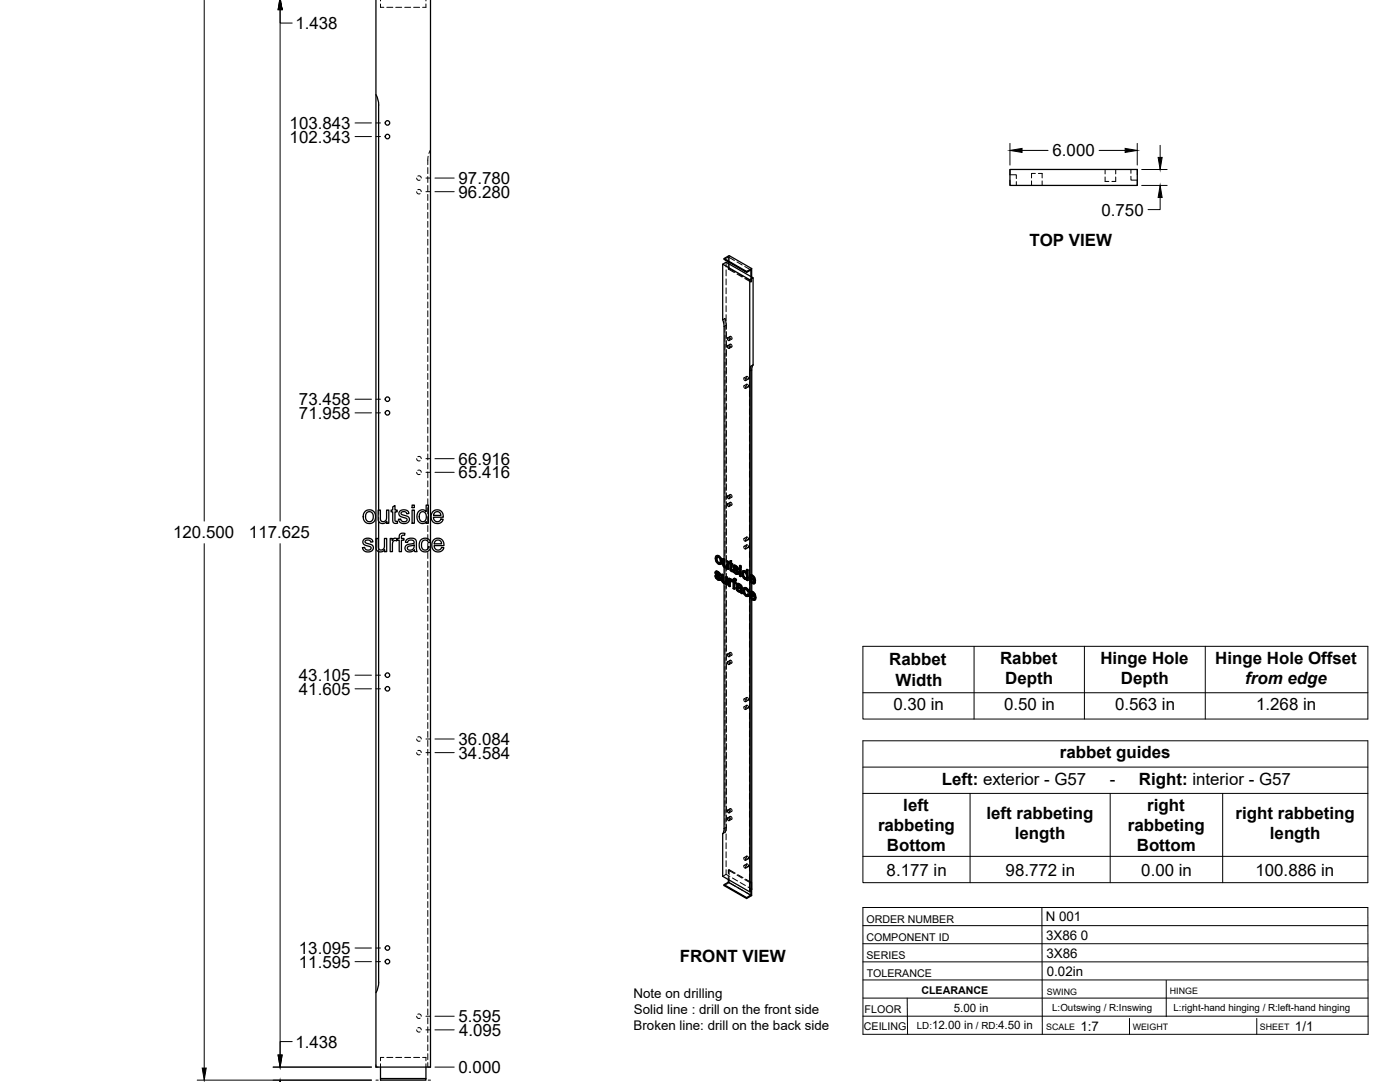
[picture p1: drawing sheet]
<svg xmlns="http://www.w3.org/2000/svg" width="559mm" height="432mm" viewBox="0 0 559 432" stroke-linecap="round" stroke-linejoin="round" font-family="sans-serif">
<!-- layer: Visible -->
<g fill="none" stroke="#000" stroke-width=".51">
<path d="M150.1 0v425.9h21.7v-207.3M171.8 0v218.3M150.1 37.8l.8 2.3 .3 1.8-.1 161.7M403.1 67.6h50.8v6.4h-50.8zM288.5 105.4l10.8 6.2v118l1.1-.1 .8 .9M289 103.2l2-1.2 9 5.2M290.7 104.5v.7M298 108.3l-9-5.1v.3l9 5.2M299.3 111.6l1.3-.7v34.7M300 107.2l-2 1.1v.4l1.7-1v2.6M300 107.2v3.3M300.6 110.9l-10.8-6.3-1.3 .8v22.2l.5 2.7"/>
<path d="M289 130.3v92.8M290.4 138l.6 .1 .1 .9-.6-.2zM290.4 134.9l.6 .1 .1 .8-.6-.1zM300.6 145.6l-.9 .5v83.3M300.6 145.6l-.5 2.1v81.7M290.4 198l.6 .1 .1 .8-.6-.1zM145.3 215.2l1.3-.4a1.8 1.8 0 0 1 2.2 1.5l-.8 .1a1.14 1.14 0 0 0-1.2-.9 1.14 1.14 0 0 0-1.1 .9l.8 .5a3 3 0 0 1 2.4 1.1 2.16 2.16 0 0 1-1.5 2.3 2.16 2.16 0 0 1-2.5-1l-.2-.7 .9-.2a1.21 1.21 0 0 0 1.2 1.3 1.21 1.21 0 0 0 1.2-1.4l-.8-.3a2.37 2.37 0 0 1-2.3-1.3v-.9zM145.8 204l1-.5a2.66 2.66 0 0 1 3.1 3.1 2.66 2.66 0 0 1-4 1.8 3.2 3.2 0 0 1-.1-4.4zM146.3 204.7l1.3-.5 1.1 .8 .2 1.8-.8 1.3h-1.2l-.7-.6-.3-1.5zM150.1 214.9h.9v2.9a1.31 1.31 0 0 0 1.3 1.7 1.31 1.31 0 0 0 1.2-1.8v-2.8h.8v5.3h-.8v-.8a1.86 1.86 0 0 1-2.2 .8 1.86 1.86 0 0 1-1.2-2.1zM150.9 203.6h.9v2.9a1.32 1.32 0 0 0 1.3 1.7 1.32 1.32 0 0 0 1.2-1.8v-2.8h.9v5.2h-.8v-.8a1.86 1.86 0 0 1-2.3 .9 1.86 1.86 0 0 1-1.2-2.1zM151.1 208.1v10.9"/>
<path d="M155.7 214.9h.8v.8a1.27 1.27 0 0 1 2-.7l.8-.1v-.6a1.51 1.51 0 0 1 .7-1.4 1.51 1.51 0 0 1 1.6 0l-.1 .7a.81 .81 0 0 0-.9 0 .81 .81 0 0 0-.4 .8v.5h1v.7h-1v4.6h-.9v-4.6h-.8v-.4l-.2 .7-.4-.2a1.21 1.21 0 0 0-1.3 1.7v2.8h-.9zM156.8 202.3l.8-.6v1.9h.9v.7h-.9l.1 3.5 .8 .2 .2 .8-.7 .1a1.16 1.16 0 0 1-1.2-1.6v-3h-.7v-.7h.7zM159.5 204.1l.7-.5 .9-.1a1.73 1.73 0 0 1 2.1 1.4l-.9 .1a1.14 1.14 0 0 0-1.1-.9 1.14 1.14 0 0 0-1.1 1l1.2 .5a2 2 0 0 1 2.1 1.4 2.21 2.21 0 0 1-1.9 1.9 2.21 2.21 0 0 1-2.3-1.3l-.2-.3 .9-.2a1.23 1.23 0 0 0 1.3 1.2 1.23 1.23 0 0 0 1.2-1.3l-.8-.3a2.63 2.63 0 0 1-2.3-1.3zM162.3 215.4l1.6-.6 1.2 .1 .8 .4 .6 4.9h-1l-.1-.7a2.02 2.02 0 0 1-2.2 .8 2.02 2.02 0 0 1-1.5-1.8l.8-1.1 1.8-.4a.78 .78 0 0 0 1-.7 .78 .78 0 0 0-1-.8 1.27 1.27 0 0 0-1.6 1l-.9-.1zM162.8 218.2l1.6-.4a.49 .49 0 0 1 .7-.3 .49 .49 0 0 1 .2 .7 1.37 1.37 0 0 1-1.2 1.3 1.37 1.37 0 0 1-1.5-.9zM164.5 203.6h.9v5.2h-.9zM164.5 201.6h.9v1h-.9zM167 204.2a2 2 0 0 1 3.1 0v-2.6h.9v7.2h-.9v-.6a2.16 2.16 0 0 1-2.6 .4 2.16 2.16 0 0 1-1.1-2.4zM167.7 204.7l.5-.4a2.02 2.02 0 0 1 2 1.2 2.02 2.02 0 0 1-.4 2.2 1.51 1.51 0 0 1-2 .2 1.51 1.51 0 0 1-.5-1.9zM168 215.4a2.22 2.22 0 0 1 3.8 1l-.9 .2a1.47 1.47 0 0 0-1.9-.9 1.47 1.47 0 0 0-.8 2l.2 1 .6 .7a1.33 1.33 0 0 0 2-1.2l.9 .1-.4 1.1a2.36 2.36 0 0 1-2.8 .7 2.36 2.36 0 0 1-1.4-2.5zM172.8 204.2a2.47 2.47 0 0 1 2.9-.5 2.47 2.47 0 0 1 1.2 2.7h-3.9l.2 .9a1.49 1.49 0 0 0 1.4 .9 1.49 1.49 0 0 0 1.4-1.1l.9 .1-.3 .7a2.64 2.64 0 0 1-3.7 .5 2.64 2.64 0 0 1-.5-3.7zM173 215.5a2.47 2.47 0 0 1 3-.4 2.47 2.47 0 0 1 1.2 2.6h-3.9l.2 .9a1.48 1.48 0 0 0 1.4 .9 1.48 1.48 0 0 0 1.4-1l.9 .1a2.56 2.56 0 0 1-3.5 1.4 2.56 2.56 0 0 1-1.2-3.5z"/>
<path d="M173.5 204.6l.8-.4a1.43 1.43 0 0 1 1.7 1.5h-2.9zM173.8 215.9l.7-.4a1.41 1.41 0 0 1 1.8 1.5h-3zM290.4 201.1l.6 .2 .1 .8-.6-.2zM151.1 220.1l.1 171.9-.3 1.9-.8 2.3M285.3 229.8l.5 .2M285.7 228l.9 .1M285.8 230l.2-.2 .2 .6-.2 .2zM285.9 228.7l.4 .3M285.9 228.9l1.4 1.1M285.9 221.8h1.1zM285.9 221.8l-.4 .5v1l.9 1.5a.95 .95 0 0 0 1.4 .2M285.9 227.9l-.3 .2"/>
<path d="M286 223.1l.2 .9M286 230.6l.5 .4h.5M286 228.1h.6l.5 .4M286 229.8h-.7l.6 1.1 .8 .6h.7M286.1 229.2l1.5 1.2M286.1 228.5v.1M286.1 228.8l-.2-.2 .6 .1 .5 .8 .4 .2M286.2 224l.2-.1 .6 .6-.3 .2zM286.2 230.4l.5 .5M286.2 227.9l-.7 .3v.6l1.4 1.7v.6M286.3 222.3l-.1 .6M286.4 228.2l1.1 .8"/>
<path d="M286.4 223.9l-.2-1-.2 .2 .4-.8 .7 .4 .4 1-.2 1h-.6M286.5 231l.4 .1M286.7 221.9l.9 .9 .2-.1 .4 1.3M286.9 228.6l.6 .4-.1 .7-.1-.6M287 224.5l.3 .1M287 221.8l.8 .9M287 231.1h-.1M287.1 230.1l.3 .5 .2-.2 .1 .5M287.4 230.6l.1 .5 .2-.2-.1 .5M287.5 231.1l-.1 .4 .2-.1-.3 .2M287.6 222.8l.4 1.4 .2-.2-.2 .9M287.8 225.1l-.2 .1"/>
<path d="M288 224.2l-.2 .9M288 229.2l.7 .2v2.2M288.5 223l.6 .1v2.2M288.5 229.5v2.1l.4 .4M288.5 231.7l.2 .4 .5 .2M288.7 232.1l.9 .3-.2 .1M288.7 229.4l-.7-.2 .1 2.6 .8 1h.9M288.9 223.2v2.2l.4 .4M288.9 225.5l.2 .4 .5 .2M289 232.4l.4 .1M289 232.9v97.8l-.5 2M289 226.3v5.8"/>
<path d="M289.1 225.9l.9 .3-.2 .1M289.1 223.1l-.6-.1 .1 2.7 .7 .9 .9-.1v.5l.4 .2M289.4 226.2l.4 .1M289.7 230.2l.7 .1v3l-.3 .2v-3M289.8 232.8v.4l.3 .3M289.8 232.8l-.2 .1M290.1 224l.7 .1v3l-.2 .1v-3M290.2 226.6l-.2 .1M290.4 230.3l-.7-.1v2l-.3 .3M290.8 224.1l-.7-.1v1.9l-.3 .4M290.8 230.8l1.6 .7M291.2 231.1v.4l.8-.3"/>
<path d="M291.3 232l.2 2-.2 .1v-1.6M291.3 224.4l-.3 .1v.4l.3 .1 .1 2.4 .4 .6 .7 .1-.1-.5h-.4M291.3 223.9l.7-.2v1.1M291.4 230.9l-.6-.1v3l.5 .3M291.6 231.8v.1M291.7 231.1l-.3 .2M291.8 231.3l.4 .4M291.8 223.9v1l.6 .1M291.8 224.9l.6 .1-.2 .6v-.4M291.8 227.4l.4 .1M291.9 227.5l.5 .1M292 223.7l-.7 .2v.8l-.3-.2"/>
<path d="M292 225.4v1.8M292.1 232.1l-.7-.3 .1 .6M292.2 225.6l-.4-.3v2l.3 .1M292.2 227.7l.1 .5M292.2 231.6h.4v.3zM292.2 232.1l.4 .2v2.6l.5 .2M292.2 231.6v.5M292.2 231.8l-.1 .3M292.2 232.1h-.1M292.5 227.4l.4 .2M292.8 225.7h.9M292.9 230.9l1.1 .3"/>
<path d="M292.9 227.6l.2-.1 .2 .5-.2 .2zM293 226.3l.4 .4M293 226.5l1.5 1.1M293.1 232.1l.7 .2-.2 .5v-.4M293.1 225.5l-.4 .2M293.1 230.8l-.3 .2M293.1 228.2l.5 .4h.6M293.1 225.7h.6l.6 .4M293.1 227.5l-.6-.1 .6 1.3 .8 .5 .6-.1M293.2 226.8l1.5 1.2M293.2 226.1v.1M293.2 226.4l-.1-.2 .5 .1 .9 1"/>
<path d="M293.3 231.5v.5M293.3 232.6v2.4l-.2 .1v-2.6l.5 .3M293.3 231.1l.7 .1-.3 .6 .1-.4M293.3 228l.5 .5M293.3 225.6l-.6 .2-.1 .6 1.5 1.8-.1 .5M293.5 225.8l1.1 .8M293.6 230.9l-.8 .1-.2 .6M293.6 228.6l.4 .1M293.7 231.8l-.6-.3v.6l.7 .2M294 233l-.2 .4 .5 .3M294 233l.6-.2 .6 .2M294 226.3l.4 .4 .2-.1 .2 .5-.3 .2-.1-.6"/>
<path d="M294.1 234.2l.6-.1 .9 .4M294.1 228.7h-.1M294.2 235l.2 .4 .6 .2M294.2 227.8l.3 .4 .2-.2 .2 .6M294.3 234.8l.3 .5M294.3 234.1l-.3 .2M294.4 235.4l.3 .4h.7h-.7M294.4 234.7l-.1 .1M294.4 232.9l1.4 .5M294.4 234.7h.1a.8 .8 0 0 1 1 .9l-.3 .3M294.5 234.7l-.1 .2M294.5 228.2l.1 .5 .3-.1-.2 .4"/>
<path d="M294.6 233.4l-.3 .3 .3-.3 .7 .5a.36 .36 0 0 1 .3 .4 .36 .36 0 0 1-.4 .3l-.8-.3M294.6 234.1l-.8 .4 .1 .9 .9 .8h.8l.5 .7M294.6 228.7l-.1 .4 .2-.1-.3 .2M294.6 232.8l-.5 .2M295 233.2l1.1 .6M295.2 226.9l.6 .1zM295.2 225.7l.6 .1zM295.2 226.9v3l.4 .2M295.2 225.7v.6l.4 .2M295.6 233.6l.2 .4 .3-.2 .1 .5M295.8 227v3l-.2 .1v-3M295.8 225.8l-.2 .7v-.5"/>
<path d="M295.8 234l.2 .4h.2l.1 2M296 234.4v2.1l.3-.1 .1 .4-.3 .1-.1-.4M296.6 229.2l.2 1M296.6 227.8h.8l.5 .4M296.7 227.8l-.2 .1M296.8 228.4l.6 .1 .5 1v1.1l-.6 .1M296.8 228.4l-.2 .8 .2-.2 .2 1M296.8 230.2l.2-.2 .5 .6-.2 .1zM296.8 228.4h.1M296.9 227.7l-.2 .1M297 228.3l-.2 .7M297 235.9l.2 .9 .8 .6"/>
<path d="M297.1 234.6h.9l.7 .7M297.2 236.9l.5 .6 .6-.1M297.2 228l.7 .3M297.3 234.5l-.4 .2M297.4 235.1l-.2 .7M297.4 227.8l-.4-.1a1.77 1.77 0 0 0-.2 3.1l.7 .4 .5-.1M297.5 230.6l.3 .1M297.8 234.8l.6 .6 .3-.1 .3 .9-.2 .1-.4-.9M297.9 227.3l.7 .1v4.2l-.2 .1v-4.1M298 234.6l-.5-.1a1.44 1.44 0 0 0-.7 2.2l.6 1 1.1 .3M298 231.1v.4l.4 .2M298 231.1l-.2 .1"/>
<path d="M298.4 237.1l.4 .3M298.6 227.4l-.7-.1v1.5l-.3-.5M298.8 236.3l-.4-.2-.4-.7a.52 .52 0 0 0-.8-.2 .52 .52 0 0 0 0 .8l.2 .8M298.8 237.4l.2-.1-.5 .7zM299 237.3l-.4-.3-.4 .6-.5-.1M299.3 231.9l.5 .7a.95 .95 0 0 0 1 .4 .95 .95 0 0 0 .7-.6M299.3 231.9v4.4M299.3 238.1v117.8M299.4 230.5l1.5 .9-.5-1.1a.52 .52 0 0 0-.6-.3 .52 .52 0 0 0-.4 .5l.2-.1 1.2 .7M299.4 236.1h1.1l.8 .9M299.5 237.1l1.5 .8-.5-1a.52 .52 0 0 0-.6-.4 .52 .52 0 0 0-.4 .6l.3-.2 1.1 .7M299.6 231.8l.6 .6h.6"/>
<path d="M299.7 231.3l-.1-.2 .2 .6M299.7 232.5v3.5M299.7 238.9v118.3M299.8 230l-.2 .4 .1-.3M299.8 237.6l.2 .7M299.8 238.4l.5 .6 .6-.1M299.9 236.5l-.1 .4M300.1 230v.6M300.1 231.3v.7M300.1 232.7v3.2M300.1 236.5v.6M300.1 237.8v.6"/>
<path d="M300.1 239.2l-.1 118.2-2 1.2M300.1 229.7l.9 .8 .2-.1 .3 1.4M300.2 232.4l.4 .1M300.3 236.2l.8 .9 .2-.1 .4 1.3M300.3 239l.4 .1M300.4 229.5l-.7-.1-.7 .4-.1 1.1 .4 1M300.5 236.1l-.7-.2-.7 .7 .1 1.3 .8 1.3a.94 .94 0 0 0 .9 .4 .94 .94 0 0 0 .8-.7M300.7 232.4l-.1 .1M300.8 239l-.1 .1M300.8 232.2l.5 .3M301 230.5l.3 1.4 .2-.1-.2 .1M301 238.7l.5 .4"/>
<path d="M301.1 237.1l.4 1.4 .2-.2-.2 .2M301.3 232l-1.9-1.1 .2 .9 .2-.1 .6 .6M301.5 238.6l-2-1.1 .3 .9 .2-.1 .5 .5M301.5 232.4l-.5 .5M301.5 232.4l-.4-.3-.5 .4M301.7 238.9l-.5 .6M301.7 238.9l-.5-.3-.5 .5M290.4 261l.6 .2 .1 .8-.6-.2zM290.4 264.1l.6 .2 .1 .8-.6-.2zM288.5 332.7v17l10.8 6.2 .4-.2M290.4 323.3l.6 .2 .1 .8-.6-.2zM290.4 326.4l.6 .2 .1 .8-.6-.1z"/>
<path d="M290.7 351v1.1l-1.7 .9v.4l9 5.2v-.4l-9-5.2M290.7 352.1l9 5.1-1.7 1M300.1 354.8l-.4 .2M151.9 425.9v5.2h18.1v-.7h-18.1M170 425.9v4.5"/>
<circle cx="154.7" cy="49.1" r=".9"/>
<circle cx="154.7" cy="54.5" r=".9"/>
<circle cx="154.7" cy="159.3" r=".9"/>
<circle cx="154.7" cy="164.8" r=".9"/>
<circle cx="154.7" cy="274.9" r=".9"/>
<circle cx="154.7" cy="269.4" r=".9"/>
<circle cx="154.7" cy="378.3" r=".9"/>
<circle cx="154.7" cy="383.8" r=".9"/>
</g>
<!-- layer: Hidden -->
<g fill="none" stroke="#000" stroke-width=".4">
<path d="M151.9 0v.4M151.9 1.6v1.3h1.3M154.4 2.9h2.4M158 2.9h2.3M161.5 2.9h2.4M165.1 2.9h2.4M170 0v.4M170 1.6v1.3h-1.3M171.8 59.8l-.6 1.4M166.3 76.5l.5 .8h.9M166.3 71.1l.5 .7h.9M166.8 75.7h.8l.5 .8"/>
<path d="M166.8 70.3h.9l.4 .8M170.8 66.9v2.4M170.8 70.5v2.3M170.8 74v2.4M170.8 77.6v2.4M170.9 62.4l-.1 3.3M403.1 69.7h2.6v1.6M405.7 72.5v1.5M411.7 72.2v1.8M413.3 69.2h-1.6v1.8M414.5 69.2h1.5v1.8M416 72.2v1.8"/>
<path d="M441.1 70.6v1.8h1.5M441.1 67.6v1.8M445.3 70.6v1.8h-1.5M445.3 67.6v1.8M451.4 70.4v1.5h2.5M451.4 67.6v1.6M170.8 81.2v2.4M170.8 84.8v2.3M170.8 88.3v2.4M170.8 91.9v2.4M170.8 95.5v2.4M170.8 99v2.4"/>
<path d="M170.8 102.6v2.4M170.8 106.2v2.4M170.8 109.7v2.4M170.8 113.3v2.4M170.8 116.9v2.4M289.8 104.6v1.9M289.8 107.7v2.4M289.8 111.3v2.4M289.8 114.9v2.3M289.8 118.4v2.4M290.7 102.6v1.9M290.7 105.2v2.2"/>
<path d="M290.7 102.6l-1.7 .9M290.7 102.6l2.4 1.3M291 107.2l-.3 .2 2.4 1.4M291 102v2M291 105.2v2M291 107.2l2.5 1.4M294.2 104.5l2 1.2M294.2 109.4l2 1.2M294.5 109.2l2.1 1.2M297.3 106.3l2.4 1.4M297.3 111.1l2.4 1.4M297.6 111l2.4 1.4"/>
<path d="M299.7 110.3v2.2l.3-.1v-1.9M170.8 120.5v2.4M170.8 124v2.4M170.8 127.6v2.4M170.8 131.2v2.4M170.8 134.7v2.4M170.8 138.3v2.4M288.5 127.6l.9-.5 .4 1.6 .1 2.4M289.4 127.1v1.9M289.4 130.2v2.4M289.4 133.8v2.4M289.4 137.4v2.3"/>
<path d="M289.8 122v2.4M289.8 125.6v2.4M289.8 129.2v2.3M289.8 132.7v2.4M289.8 136.3v2.4M289.8 139.9v2.4M289.9 132.3v2.4M289.9 135.9v2.4M289.9 139.5v2.3M291.4 137.4a.58 .58 0 0 1 .7 .3 .58 .58 0 0 1-.3 .8l-.4-.4zM291.4 134.3a.54 .54 0 0 1 .7 .3 .54 .54 0 0 1-.4 .7zM291.4 137.4l-1 .5"/>
<path d="M291.4 134.2l-1 .6M292.1 138.5l-1 .5M292.1 135.3l-1 .6M170.8 141.9v2.4M170.8 145.5v2.3M170.8 149v2.4M170.8 152.6v2.4M170.8 156.2v2.4M170.8 159.8v2.3M289.4 140.9v2.4M289.4 144.5v2.4M289.4 148.1v2.4"/>
<path d="M289.4 151.7v2.3M289.4 155.2v2.4M289.4 158.8v2.4M289.8 143.4v2.4M289.8 147v2.4M289.8 150.6v2.4M289.8 154.2v2.3M289.8 157.7v2.4M289.9 143v2.4M289.9 146.6v2.4M289.9 150.2v2.4M289.9 153.8v2.3"/>
<path d="M289.9 157.3v2.4M296.9 154a.54 .54 0 0 1 .8 .3 .54 .54 0 0 1-.4 .7zM296.9 150.8a.56 .56 0 0 1 .8 .4 .56 .56 0 0 1-.4 .7l-.4-.5zM298 153.4a.56 .56 0 0 1 .7 .3 .56 .56 0 0 1-.4 .7l-.4-.6zM298 150.2a.56 .56 0 0 1 .7 .4 .56 .56 0 0 1-.4 .7l-.4-.6zM298 153.3l-1 .6M298 150.2l-1 .6M298.6 154.4l-1 .6M298.6 151.3l-1 .6M299.1 152.3v2.4M299.1 155.9v2.4M299.1 159.5v2.4"/>
<path d="M299.7 146.1l-.5 1.6-.1 3.5M170.8 163.3v2.4M170.8 166.9v2.4M170.8 170.5v2.3M170.8 174v2.4M170.8 177.6v2.4M289.4 162.4v2.4M289.4 165.9v2.4M289.4 169.5v2.4M289.4 173.1v2.4M289.4 176.7v2.3M289.8 161.3v2.4"/>
<path d="M289.8 164.9v2.4M289.8 168.4v2.4M289.8 172v2.4M289.8 175.6v2.4M289.8 179.2v2.3M289.9 160.9v2.4M289.9 164.5v2.4M289.9 168v2.4M289.9 171.6v2.4M289.9 175.2v2.4M289.9 178.8v2.3M299.1 163.1v2.3"/>
<path d="M299.1 166.6v2.4M299.1 170.2v2.4M299.1 173.8v2.3M299.1 177.4v2.3M166.3 183l.5 .8h.9M166.3 188.5l.3 .7 1.1 .1M166.8 182.3h.9l.4 .7M166.8 187.7h.9l.4 .8M170.8 181.2v2.4M170.8 184.8v2.3M170.8 188.3v2.4M170.8 191.9v2.4"/>
<path d="M170.8 195.5v2.3M170.8 199.1v2.3M289.4 180.2v2.4M289.4 183.8v2.4M289.4 187.4v2.4M289.4 190.9v2.4M289.4 194.5v2.4M289.4 198.1v2.4M289.8 182.7v2.4M289.8 186.3v2.4M289.8 189.9v2.4M289.8 193.5v2.3"/>
<path d="M289.8 197v2.4M289.9 182.3v2.4M289.9 185.9v2.4M289.9 189.5v2.4M289.9 193v2.4M289.9 196.6v2.4M291.4 197.3a.59 .59 0 0 1 .7 .4 .59 .59 0 0 1-.3 .7l-.5-.6zM291.4 197.3l-1 .6M292.1 198.4l-1 .6M299.1 180.9v2.4M299.1 184.5v2.4M299.1 188.1v2.4"/>
<path d="M299.1 191.6v2.4M299.1 195.2v2.4M299.1 198.8v2.4M151.1 203.6v1.7M151.1 206.4v1.7M151.1 219v1.1M170.8 202.6v2.4M170.8 206.2v2.4M170.8 209.8v2.3M170.8 213.3v2.4M170.8 216.9v2.4M171.8 218.3v.3"/>
<path d="M289.4 201.7v2.3M289.4 205.2v2.4M289.4 208.8v2.4M289.4 212.4v2.4M289.4 216v2.3M289.4 219.5v2.4M289.8 200.6v2.4M289.8 204.2v2.3M289.8 207.8v2.3M289.8 211.3v2.4M289.8 214.9v2.4M289.8 218.5v2.4"/>
<path d="M289.9 200.2v2.4M289.9 203.8v2.3M289.9 207.3v2.4M289.9 210.9v2.4M289.9 214.5v2.4M289.9 218.1v2.3M291.4 200.4a.59 .59 0 0 1 .7 .4 .59 .59 0 0 1-.3 .7l-.5-.5zM291.4 200.4l-1 .6M292.1 201.5l-1 .6M296.9 215a.55 .55 0 0 1 .8 .3 .55 .55 0 0 1-.4 .7zM296.9 218a.53 .53 0 0 1 .8 .3 .53 .53 0 0 1-.5 .7zM298 214.3a.56 .56 0 0 1 .7 .4 .56 .56 0 0 1-.4 .7l-.4-.6z"/>
<path d="M298 217.4a.56 .56 0 0 1 .7 .4 .56 .56 0 0 1-.4 .7l-.4-.6zM298 214.3l-1 .6M298 217.4l-1 .6M298.6 215.4l-1 .6M298.6 218.5l-1 .6M299.1 202.4v2.3M299.1 205.9v2.4M299.1 209.5v2.4M299.1 213.1v2.4M299.1 216.6v2.4M170.8 220.5v2.4M170.8 224v2.4"/>
<path d="M170.8 227.6v2.4M170.8 231.2v2.4M170.8 234.8v2.4M170.8 238.3v2.4M285.6 229.7l.3 .9-.2 .1M285.6 228.4l.1 .5-.2 .1M285.7 228.1l-.3 .4M285.7 222.7l.4 1.3-.3 .2M285.7 228.9l.3 .4-.2 .1M285.9 228l-.4 .2M285.9 230.6l.8 .7-.2 .1M286 229.3l1.1 1-.2 .2"/>
<path d="M286.1 224l.9 1-.3 .1M286.1 228.5h.5l-.2 .2M286.1 221.7l-.6 1.1M286.2 222.3l.8-.1-.3 .2M286.6 228.5l.4 .4-.2 .1M286.7 231.3l.5 .2-.2 .1M287 222.2l.5 .6-.2 .1M287 225l.6 .1-.2 .2M287 228.9l.2 .5-.2 .1M287.1 231h-.1M287.1 230.4l.2 .3-.2 .2M287.1 231l-.1 .1"/>
<path d="M287.2 229.4l.4 .1M287.3 230.7l-.2 .3M287.5 231.4l-.3 .1M287.5 224.6h-.2M287.5 222.8l.2 .9-.2 .2M287.7 223.8l-.4 .9M287.8 225.1h-.2M288.2 229.1l.1 2.4-.2 .1M288.3 231.5l.1 .4-.2 .2M288.4 231.9l.3 .4-.2 .2M288.7 222.9v2.3l-.2 .2M288.7 225.2l.1 .5-.2 .1"/>
<path d="M288.7 232.3l.4 .4-.2 .1M288.8 225.7l.3 .4-.2 .1M289 223.1v3.2M289 232.1v.8M289.1 226.1l.5 .4-.3 .1M289.1 232.7h.9l-.2 .1M289.4 223.1v2.4M289.4 226.7v2.4M289.4 230.3v2.3M289.4 233.8v2.4M289.4 237.4v2.4M289.6 226.5l.8-.1-.2 .1"/>
<path d="M289.6 232.4h.1M289.7 232.4l-.2 .1M289.8 232.8h.1M289.8 222v2.4M289.8 225.6v2.4M289.8 229.2v2.4M289.8 232.7v2.4M289.8 236.3v2.4M289.8 239.9v2.4M289.9 232.2l-.3 .2M289.9 228.8v3.2l-.3 .3M289.9 221.6v2.4"/>
<path d="M289.9 225.2v2.4M289.9 232.3v2.4M289.9 235.9v2.4M289.9 239.5v2.4M290 232.7l-.2 .5M290 233.1l.4 .2M290 226.2h.1M290.2 226.1l-.3 .2M290.2 226.5v.1M290.3 226l-.3 .2M290.3 223.8v1.9l-.3 .4M290.4 226.4l-.2 .6"/>
<path d="M290.4 226.9l.4 .2M291.1 230.7v3l-.3 .1M291.1 233.7l.4 .3M291.2 224.7l.3 .2-.2 .1M291.2 224.3l-.2 .6M291.3 224.4l.2 .1M291.4 231.3v.1M291.5 224.9l.1 2.4-.2 .1M291.5 223.8l-.2 .9M291.6 227.3l.2 .3-.2 .2M291.7 231.2l-.5 .3M291.7 231.7l-.1 .1"/>
<path d="M291.7 231.7h.3l-.2 .1M291.8 225.3l.2-.1v.2M291.8 227.6l.4 .3-.2 .1M292 231.7l.3 .3M292 225.2l.4 .2M292.2 227.9l.3 .2M292.2 231.8l.2-.1-.1 .3M292.3 232l-.1 .1M292.4 231.5v.1M292.4 231.9l.4 .2-.2 .2M292.4 231.7l-.2 .4M292.4 231.5l-.2 .2"/>
<path d="M292.6 231.6l.2 .2M292.7 227.3l.3 .9-.2 .1M292.8 226l-.1 .6M292.8 232.1v2.7l-.2 .1M292.8 225.7l-.3 .4M292.8 234.8l.5 .2M292.9 226.5l.3 .4-.3 .2M292.9 231l-.3 .9M293 225.6l-.4 .2M293 230.8l-.3 .3M293 228.2l.8 .7-.2 .1M293.1 232.5l.2-.1v.2"/>
<path d="M293.1 226.1h.1M293.1 231.5h.2M293.2 226.9l1.1 1.1-.3 .1M293.3 232.4l.5 .3M293.3 226l-.2 .2M293.3 226l.5 .1-.3 .2M293.3 231.4l.3 .1-.2 .1M293.6 231.5l.3 .1M293.8 226.1l.4 .4-.3 .1M293.8 228.9l.6 .2-.3 .1M294 234.6l.2 .8-.2 .1M294 233l.2-.1-.4 .5"/>
<path d="M294 233.3l.5 .3M294.1 234.3l-.3 .4M294.2 228.6h.1M294.2 226.5l.1 .5-.2 .1M294.2 234.1l-.4 .3M294.2 235.4l.7 .6-.3 .1M294.3 228.6l-.2 .1M294.3 228l-.1 .5M294.3 227l.5 .1M294.4 228.3l-.1 .3M294.5 233.4h.1M294.5 234.7h.1"/>
<path d="M294.5 234.7h-.1M294.6 234.6l-.3 .2M294.6 229l-.2 .1M294.7 234.6l1.1 .4-.2 .1M294.7 233.3l.5 .1-.3 .2M294.9 236l.5 .2-.3 .1M295.2 233.4l.5 .5-.3 .1M295.4 236.2l.4-.1-.2 .1M295.4 226.7v3l-.2 .2M295.4 225.6l-.2 .7M295.4 229.7l.4 .3M295.4 226.2l.4 .2"/>
<path d="M295.6 234.5h.2M295.6 235.7l-.2 .2M295.7 233.9l-.1 .6M295.7 235.6l-.2 .2M295.8 235l-.3 .7M295.8 234.4l-.2 .3M295.8 236.1l-.1 .5M295.9 236.5l.5 .3M296.3 228.8l.2 .9-.2 .1M296.5 228l-.4 .9M296.5 229.7l.4 .8-.2 .1M296.7 227.8l-.5 .4"/>
<path d="M296.8 235.5l.3 1.4-.2 .1M296.9 230.5l.6 .5-.3 .1M296.9 234.8l-.3 .9M297 228.3h.5l-.2 .1M297 228.3l-.2 .1M297 228.3h.1M297.1 236.9l.9 .9-.2 .1M297.1 234.5l-.4 .4M297.4 235.1l-.2 .1M297.5 235l.5 .1-.2 .1M297.5 231l.5 .1M297.5 228.3l.4 .5-.1 .2"/>
<path d="M297.9 228.3l.3 .4M298 237.8l.7 .1M298 235.1l.4 .3-.3 .2M298 230.6l-.2 .1M298 228.9l.2 1-.2 .1M298.2 227.2l-.3 1.6M298.2 229.9l-.4 .8M298.2 231l-.2 .5M298.2 231.4l.4 .2M298.4 235.4l.2 .6-.2 .1M298.4 237.4h-.1M298.6 236l.4 .2"/>
<path d="M298.6 237l-.4 .6M299.1 237.1l.5-1.1 .1 2.9M299.1 220.2v2.4M299.1 223.8v2.4M299.1 227.4v2.3M299.1 230.9v2.4M299.1 234.5v2.4M299.1 238.1v2.4M299.3 229.6v2.3l.2-.1-.4-1.4M299.3 236.3v1.8M299.3 237l.3 1.3-.2 .1M299.5 231.8l.9 .9-.2 .1"/>
<path d="M299.5 229.4l-.6 1.1M299.5 237.5l.2-.2 .1 .3M299.6 230.8l1.9 1.1M299.6 238.3l.9 .9-.2 .2M299.7 230.4l-.1 .7v-.3l-.2 .1M299.7 229.4v.7M299.7 231.3v1.2M299.7 237.3l2 1.2M299.8 230h-.2M299.8 229.9l.6 .1-.3 .1M299.9 236.5l-.1 .1M300 236.5h.5l-.2 .1"/>
<path d="M300.1 229.4v.6M300.1 230.6v.7M300.1 232v.7M300.1 235.9v.6M300.1 237.1v.7M300.1 238.4v.8M300.4 230l.5 .5-.2 .2M300.4 232.7l.7 .2-.2 .1M300.5 236.5l.6 .6-.3 .2M300.5 239.2l.8 .2-.2 .1M300.8 232.3v.1M300.8 232.3l-.1 .1"/>
<path d="M300.8 231.1l.3 .1M300.9 232.3l-.3 .2M300.9 230.5l.2 .7-.2 .2M300.9 237.6l.3 .2M300.9 238.9h.1M300.9 238.9l-.1 .1M301 238.9l-.2 .1M301.1 237.1l.1 .7-.2 .1M301.1 232.1l-.3 .2M301.2 238.6l-.3 .3M301.2 232.8l-.1 .1M301.4 239.4h-.1"/>
<path d="M170.8 241.9v2.4M170.8 245.5v2.4M170.8 249v2.4M170.8 252.6v2.4M170.8 256.2v2.4M170.8 259.8v2.3M289.4 241v2.4M289.4 244.5v2.4M289.4 248.1v2.4M289.4 251.7v2.4M289.4 255.2v2.4M289.4 258.8v2.4"/>
<path d="M289.8 243.5v2.4M289.8 247v2.4M289.8 250.6v2.4M289.8 254.2v2.4M289.8 257.7v2.4M289.9 243.1v2.3M289.9 246.6v2.4M289.9 250.2v2.4M289.9 253.8v2.4M289.9 257.3v2.4M299.1 241.7v2.3M299.1 245.2v2.4"/>
<path d="M299.1 248.8v2.4M299.1 252.4v2.3M299.1 255.9v2.4M299.1 259.5v2.4M170.8 263.3v2.4M170.8 266.9v2.4M170.8 270.5v2.4M170.8 274v2.4M170.8 277.6v2.4M289.4 262.4v2.4M289.4 266v2.4M289.4 269.5v2.4"/>
<path d="M289.4 273.1v2.4M289.4 276.7v2.4M289.8 261.3v2.4M289.8 264.9v2.4M289.8 268.5v2.3M289.8 272.1v2.3M289.8 275.6v2.4M289.8 279.2v2.4M289.9 260.9v2.4M289.9 264.5v2.4M289.9 268.1v2.3M289.9 271.6v2.4"/>
<path d="M289.9 275.2v2.4M289.9 278.8v2.4M291.4 263.5a.57 .57 0 0 1 .7 .4 .57 .57 0 0 1-.3 .7l-.4-.4zM291.4 260.4a.59 .59 0 0 1 .7 .3 .59 .59 0 0 1-.3 .8l-.5-.6zM291.4 260.4l-1 .6M291.4 263.5l-1 .6M292.1 261.5l-1 .6M292.1 264.6l-1 .6M296.9 279a.55 .55 0 0 1 .8 .3 .55 .55 0 0 1-.4 .7zM298 278.4a.56 .56 0 0 1 .7 .3 .56 .56 0 0 1-.4 .7l-.4-.6zM298 278.3l-1 .6M298.6 279.4l-1 .6"/>
<path d="M299.1 263.1v2.4M299.1 266.7v2.3M299.1 270.2v2.4M299.1 273.8v2.4M299.1 277.4v2.4M166.3 294.9l.5 .8h.9M166.8 299.6l.8-.1 .5 .9M166.8 294.1l.9 .1 .4 .7M170.8 281.2v2.4M170.8 284.8v2.3M170.8 288.3v2.4M170.8 291.9v2.4"/>
<path d="M170.8 295.5v2.4M170.8 299v2.4M289.4 280.3v2.3M289.4 283.8v2.4M289.4 287.4v2.4M289.4 291v2.3M289.4 294.6v2.3M289.4 298.1v2.4M289.8 282.8v2.3M289.8 286.3v2.4M289.8 289.9v2.4M289.8 293.5v2.4"/>
<path d="M289.8 297.1v2.3M289.9 282.4v2.3M289.9 285.9v2.4M289.9 289.5v2.4M289.9 293.1v2.3M289.9 296.7v2.3M296.9 282.1a.56 .56 0 0 1 .8 .3 .56 .56 0 0 1-.4 .7l-.4-.5zM298 281.5a.56 .56 0 0 1 .7 .3 .56 .56 0 0 1-.4 .7l-.4-.5zM298 281.5l-1 .5M298.6 282.6l-1 .5M299.1 280.9v2.4M299.1 284.5v2.4"/>
<path d="M299.1 288.1v2.4M299.1 291.7v2.3M299.1 295.2v2.4M299.1 298.8v2.4M166.3 300.4l.5 .8 .9-.1M170.8 302.6v2.4M170.8 306.2v2.4M170.8 309.8v2.3M170.8 313.3v2.4M170.8 316.9v2.4M289.4 301.7v2.4M289.4 305.3v2.3"/>
<path d="M289.4 308.8v2.4M289.4 312.4v2.4M289.4 316v2.4M289.4 319.6v2.3M289.8 300.6v2.4M289.8 304.2v2.4M289.8 307.8v2.4M289.8 311.3v2.4M289.8 314.9v2.4M289.8 318.5v2.4M289.9 300.2v2.4M289.9 303.8v2.4"/>
<path d="M289.9 307.4v2.3M289.9 310.9v2.4M289.9 314.5v2.4M289.9 318.1v2.4M299.1 302.4v2.4M299.1 305.9v2.4M299.1 309.5v2.4M299.1 313.1v2.4M299.1 316.7v2.3M170.8 320.5v2.4M170.8 324.1v2.3M170.8 327.6v2.4"/>
<path d="M170.8 331.2v2.4M170.8 334.8v2.3M170.8 338.3v2.4M289.4 332.2l-.9 .5M289.4 323.1v2.4M289.4 326.7v2.4M289.4 330.3v1.9M289.8 322.1v2.3M289.8 325.6v2.4M289.8 329.2v2.4M289.8 332.8v2.4M289.8 336.3v2.4"/>
<path d="M289.8 339.9v2.4M289.9 328.8l-.1 2.3-.4 1.1M289.9 321.6v2.4M289.9 325.2v2.4M291.4 322.7a.58 .58 0 0 1 .7 .4 .58 .58 0 0 1-.3 .7l-.4-.4zM291.4 325.8a.55 .55 0 0 1 .7 .4 .55 .55 0 0 1-.4 .7l-.4-.6zM291.4 322.7l-1 .6M291.4 325.8l-1 .6M292.1 323.8l-1 .6M292.1 326.9l-1 .6M299.1 320.2v2.4M299.1 323.8v2.4"/>
<path d="M299.1 327.4v2.4M299.1 331v2.3M299.1 334.5v2.4M299.1 338.1v2.4M170.8 341.9v2.4M170.8 345.5v2.4M170.8 349.1v2.3M170.8 352.6v2.4M170.8 356.2v2.4M170.8 359.8v2.4M289.8 348.9l-1.3 .8M289.8 348.9l1.5 .9"/>
<path d="M289.8 343.5v2.4M289.8 347.1v1.8M290.7 348.5v-1.3l.3-.1v2M290.7 349.7v1.3M290.7 347.2l2.4 1.4M291 352.3l-2 1.1M291 350.2v2.1M291 347.1l2.5 1.4M291 352.3l2.5 1.4M292.4 350.4l2 1.2M294.2 349.2l2 1.2M294.5 349.1l2.1 1.1"/>
<path d="M294.5 354.2l2.1 1.2M295.4 352.2l2.1 1.2M296.9 342.3a.56 .56 0 0 1 .8 .3 .56 .56 0 0 1-.4 .7l-.4-.4zM296.9 345.4a.56 .56 0 0 1 .8 .3 .56 .56 0 0 1-.4 .7l-.4-.5zM297.3 351l2.4 1.4 .3-.2M297.6 350.8l2.4 1.4M297.6 356l2.4 1.4M298 341.7a.56 .56 0 0 1 .7 .3 .56 .56 0 0 1-.4 .8l-.4-.7zM298 344.8a.56 .56 0 0 1 .7 .3 .56 .56 0 0 1-.4 .8l-.4-.7zM298 341.7l-1 .5M298 344.8l-1 .6M298.6 342.8l-1 .5"/>
<path d="M298.6 345.9l-1 .6M299.1 352.4v2.9l.6 .4M299.1 341.7v2.3M299.1 345.2v2.4M299.1 348.8v2.4M299.7 355l-.6 .3M300 352.2v2.7l-1.4-.9M170.8 363.3v2.4M170.8 366.9v2.4M170.8 370.5v2.4M170.8 374.1v2.3M170.8 377.6v2.4"/>
<path d="M170.8 381.2v2.4M170.8 384.8v2.4M170.8 388.3v2.4M170.8 391.9v2.4M170.8 395.5v2.4M170.8 399.1v2.3M166.3 405.6l.5 .7h.9M166.3 411l.5 .8h.9M166.8 404.8h.9l.4 .8M166.8 410.2l.9 .1 .4 .7M170.8 402.6v2.4M170.8 406.2v2.4"/>
<path d="M170.8 409.8v2.4M170.8 413.3v2.4M170.8 416.9v2.4M151.9 424.5v1.4M153.2 422h-1.3v1.3M154.4 422h2.4M158 422h2.3M161.5 422h2.4M165.1 422h2.4M168.7 422h1.3v1.3M170 424.5v1.4M170.8 420.5v2.4"/>
<path d="M170.8 424.1v1.8"/>
</g>
<!-- layer: Reference -->
<g fill="none" stroke="#000" stroke-width=".4">
<path d="M150.1 49.1h1.8M150.1 54.5h1.8M170 71.1h1.8M170 76.5h1.8M403.1 67.6v2.1M403.1 71.9v2.1M453.9 67.6v2.1M453.9 71.9v2.1M150.1 159.3h1.8M150.1 164.8h1.8M170 183h1.8M170 188.5h1.8"/>
<path d="M150.1 269.5h1.8M150.1 274.9h1.8M170 294.9h1.8M170 300.4h1.8M150.1 378.3h1.8M150.1 383.8h1.8M170 405.6h1.8M170 411h1.8M150.1 424.9v1h.9M150.1 431.1h.9M170.9 431.1h.9M171.8 424.9v1h-.9"/>
</g>
<!-- layer: Hidden Narrow -->
<g fill="none" stroke="#000" stroke-width=".4">
<path d="M289.9 129.8l-.9 .5M299.7 147.9l-.6 .3M286.7 230l-.2 .1M288.2 231l-.2 .1M288.7 224.7l-.2 .2M289.9 231.7l-.2 .1M290.3 225.4l-.2 .2M291.5 226.7l-.2 .1M292.8 231.4l-.2 .2M293.8 227.6l-.2 .1M295.1 234.7l-.2 .1M295.8 235.1l-.2 .2"/>
<path d="M289.9 330.2l-.9 .5"/>
</g>
<!-- layer: Visible Narrow -->
<path d="M300.1 147.7l-.4 .2M286.7 229.4l-.2 .1M288.7 231l-.2 .2M289.1 224.8l-.2 .1M292 226.9l-.2 .2M293.3 231.7l-.2 .1M293.8 227l-.2 .1M295 234.3l-.2 .1M296.2 234.8l-.2 .1M296.2 235.5l-.2 .1" fill="none" stroke="#000" stroke-width=".4"/>
<!-- layer: Titleblock -->
<path d="M344.4 362.2h201.6l.1 50.6h-201.7zM344.4 369.4h201.6M344.4 376.6h201.6M415.9 362.2l.1 50.6M344.4 383.9h201.6M344.4 391.1h201.6M344.4 398.3h201.6M362.1 398.3l.1 14.4M465.5 391.3v14.4M344.4 405.5h201.7M450.8 406.4v6.4M501.6 406.4v6.4" fill="none" stroke="#000" stroke-width=".4"/>
<!-- layer: Custom Tables -->
<path d="M344.4 257.9h201.6v29.1h-201.6zM388.8 257.9v29.1M432.8 257.9v29.1M481.1 257.9v29.1M344.4 276.5h201.6M344.4 295.6h201.6v56.7h-201.6zM344.4 306.1h201.6M344.4 316.6h201.6M387.2 316.6v35.7M443.1 316.6v35.7M488 316.6v35.7M344.4 341.8h201.6" fill="none" stroke="#000" stroke-width=".4"/>
<!-- layer: FD_Dimensions -->
<g fill="none" stroke="#000" stroke-width=".4">
<path d="M81.5 0v208M116.6 9.2h-4.8v-5.3v204.1M141.7 49.1h6.6M141.7 54.5h6.6M403.1 57.2v8.7M453.9 57.2v8.7M463.1 58v4.8M173.6 71.1h7.7M173.6 76.5h7.7M407.9 60h10.4M438.7 60h10.4M455.7 67.6h10.2"/>
<path d="M455.7 74h10.2M463.1 78.8v4.9h-4.9M141.7 159.3h6.6M141.7 164.8h6.6M173.6 183h7.7M173.6 188.5h7.7M81.5 217v209.2M111.8 217v204v-5.3h4.8M141.7 269.5h6.6M141.7 274.9h6.6M173.6 294.9h7.7M173.6 300.4h7.7"/>
<path d="M141.7 378.3h6.6M141.7 383.8h6.6M173.6 405.6h7.7M173.6 411h7.7M78.7 431.1h69.6M109 425.9h39.3M173.6 425.9h7.7"/>
</g>
<g fill="#000" stroke="#000" stroke-width=".4">
<path d="M403.1 60l4.8-.8v1.6zM449.1 59.2l4.8 .8-4.8 .8zM462.3 62.8h1.6l-.8 4.8zM463.1 74l.8 4.8h-1.6zM80.7 426.2h1.6l-.8 4.9zM111 421h1.6l-.8 4.9zM111.8 431.1l.1 .7h-.2z"/>
<path d="M111.6 0h.4l.6 3.9zM111.6 0l-.6 3.9h1.6z"/>
<path d="M111.6 0h.4l.6 3.9zM111.6 0l-.6 3.9h1.6z"/>
</g>
<g font-size="6.7">
<text x="117.9" y="11.6">1.438</text>
<text x="115.6" y="51.4">103.843</text>
<text x="115.6" y="56.9">102.343</text>
<text x="420.1" y="62.4">6.000</text>
<text x="183" y="73.4">97.780</text>
<text x="183" y="78.9">96.280</text>
<text x="439.7" y="86">0.750</text>
<text x="410.9" y="98.2">TOP VIEW</text>
<text x="119.3" y="161.7">73.458</text>
<text x="119.3" y="167.1">71.958</text>
<text x="183.1" y="185.4">66.916</text>
<text x="183.1" y="190.9">65.416</text>
<text x="69.1" y="214.8">120.500</text>
<text x="99.4" y="214.8">117.625</text>
<text x="355" y="265.6">Rabbet</text>
<text x="399.2" y="264.9">Rabbet</text>
<text x="439.2" y="264.9">Hinge Hole</text>
<text x="485.1" y="264.9">Hinge Hole Offset</text>
<text x="119.3" y="271.8">43.105</text>
<text x="357.5" y="273.6">Width</text>
<text x="401.2" y="273">Depth</text>
<text x="447.4" y="273">Depth</text>
<text x="497.1" y="273">from edge</text>
<text x="119.3" y="277.3">41.605</text>
<text x="356.6" y="283.3">0.30 in</text>
<text x="400.8" y="283.3">0.50 in</text>
<text x="445.1" y="283.3">0.563 in</text>
<text x="501.4" y="283.3">1.268 in</text>
<text x="183" y="297.3">36.084</text>
<text x="183" y="302.7">34.584</text>
<text x="423" y="302.6">rabbet guides</text>
<text x="375.9" y="313.1">Left: exterior - G57</text>
<text x="443" y="313.1">-</text>
<text x="454.6" y="313.1">Right: interior - G57</text>
<text x="360.6" y="323.6">left</text>
<text x="457.9" y="323.5">right</text>
<text x="393.8" y="326.9">left rabbeting</text>
<text x="493.2" y="326.9">right rabbeting</text>
<text x="350.5" y="331.6">rabbeting</text>
<text x="405" y="335">length</text>
<text x="450.2" y="331.6">rabbeting</text>
<text x="506.9" y="334.9">length</text>
<text x="354" y="339.7">Bottom</text>
<text x="453.7" y="339.6">Bottom</text>
<text x="353.9" y="349.4">8.177 in</text>
<text x="401.4" y="349.4">98.772 in</text>
<text x="455.5" y="349.4">0.00 in</text>
<text x="501.1" y="349.4">100.886 in</text>
<text x="119.3" y="380.7">13.095</text>
<text x="271.3" y="383.8">FRONT VIEW</text>
<text x="119.3" y="386.1">11.595</text>
<text x="183" y="407.9">5.595</text>
<text x="183.2" y="413.4">4.095</text>
<text x="117.9" y="418">1.438</text>
<text x="183" y="428.2">0.000</text>
</g>
<g font-size="5.3">
<text x="417.4" y="367.6">N 001</text>
<text x="417.6" y="375.1">3X86 0</text>
<text x="417.7" y="382.2">3X86</text>
<text x="417.8" y="389.5">0.02in</text>
<text x="252.9" y="398.4">Note on drilling</text>
<text x="253" y="404.9">Solid line : drill on the front side</text>
<text x="252.9" y="411.2">Broken line: drill on the back side</text>
<text x="431.3" y="411.5">1:7</text>
<text x="516.9" y="411.5">1/1</text>
</g>
<g font-size="4.6">
<text x="380.7" y="403.7">5.00 in</text>
<text x="372" y="410.7">12.00 in</text>
<text x="398.4" y="410.7">4.50 in</text>
</g>
<g font-size="4.3">
<text x="345.8" y="368.4">ORDER NUMBER</text>
<text x="345.8" y="375.5">COMPONENT ID</text>
<text x="345.8" y="382.7">SERIES</text>
<text x="345.9" y="389.9">TOLERANCE</text>
<text x="367.7" y="396.7">CLEARANCE</text>
<text x="345.1" y="404.3">FLOOR</text>
<text x="344.8" y="411.1">CEILING</text>
</g>
<g font-size="3.9">
<text x="420" y="403.6">L:Outswing / R:Inswing</text>
<text x="468.4" y="403.6">L:right-hand hinging / R:left-hand hinging</text>
<text x="366" y="410.7">LD:</text>
<text x="389.5" y="410.7">/ RD:</text>
</g>
<g font-size="3.5">
<text x="417.9" y="397">SWING</text>
<text x="466.9" y="396.9">HINGE</text>
<text x="417.5" y="410.9">SCALE</text>
<text x="452.1" y="410.9">WEIGHT</text>
<text x="502.9" y="410.9">SHEET</text>
</g>
</svg>
